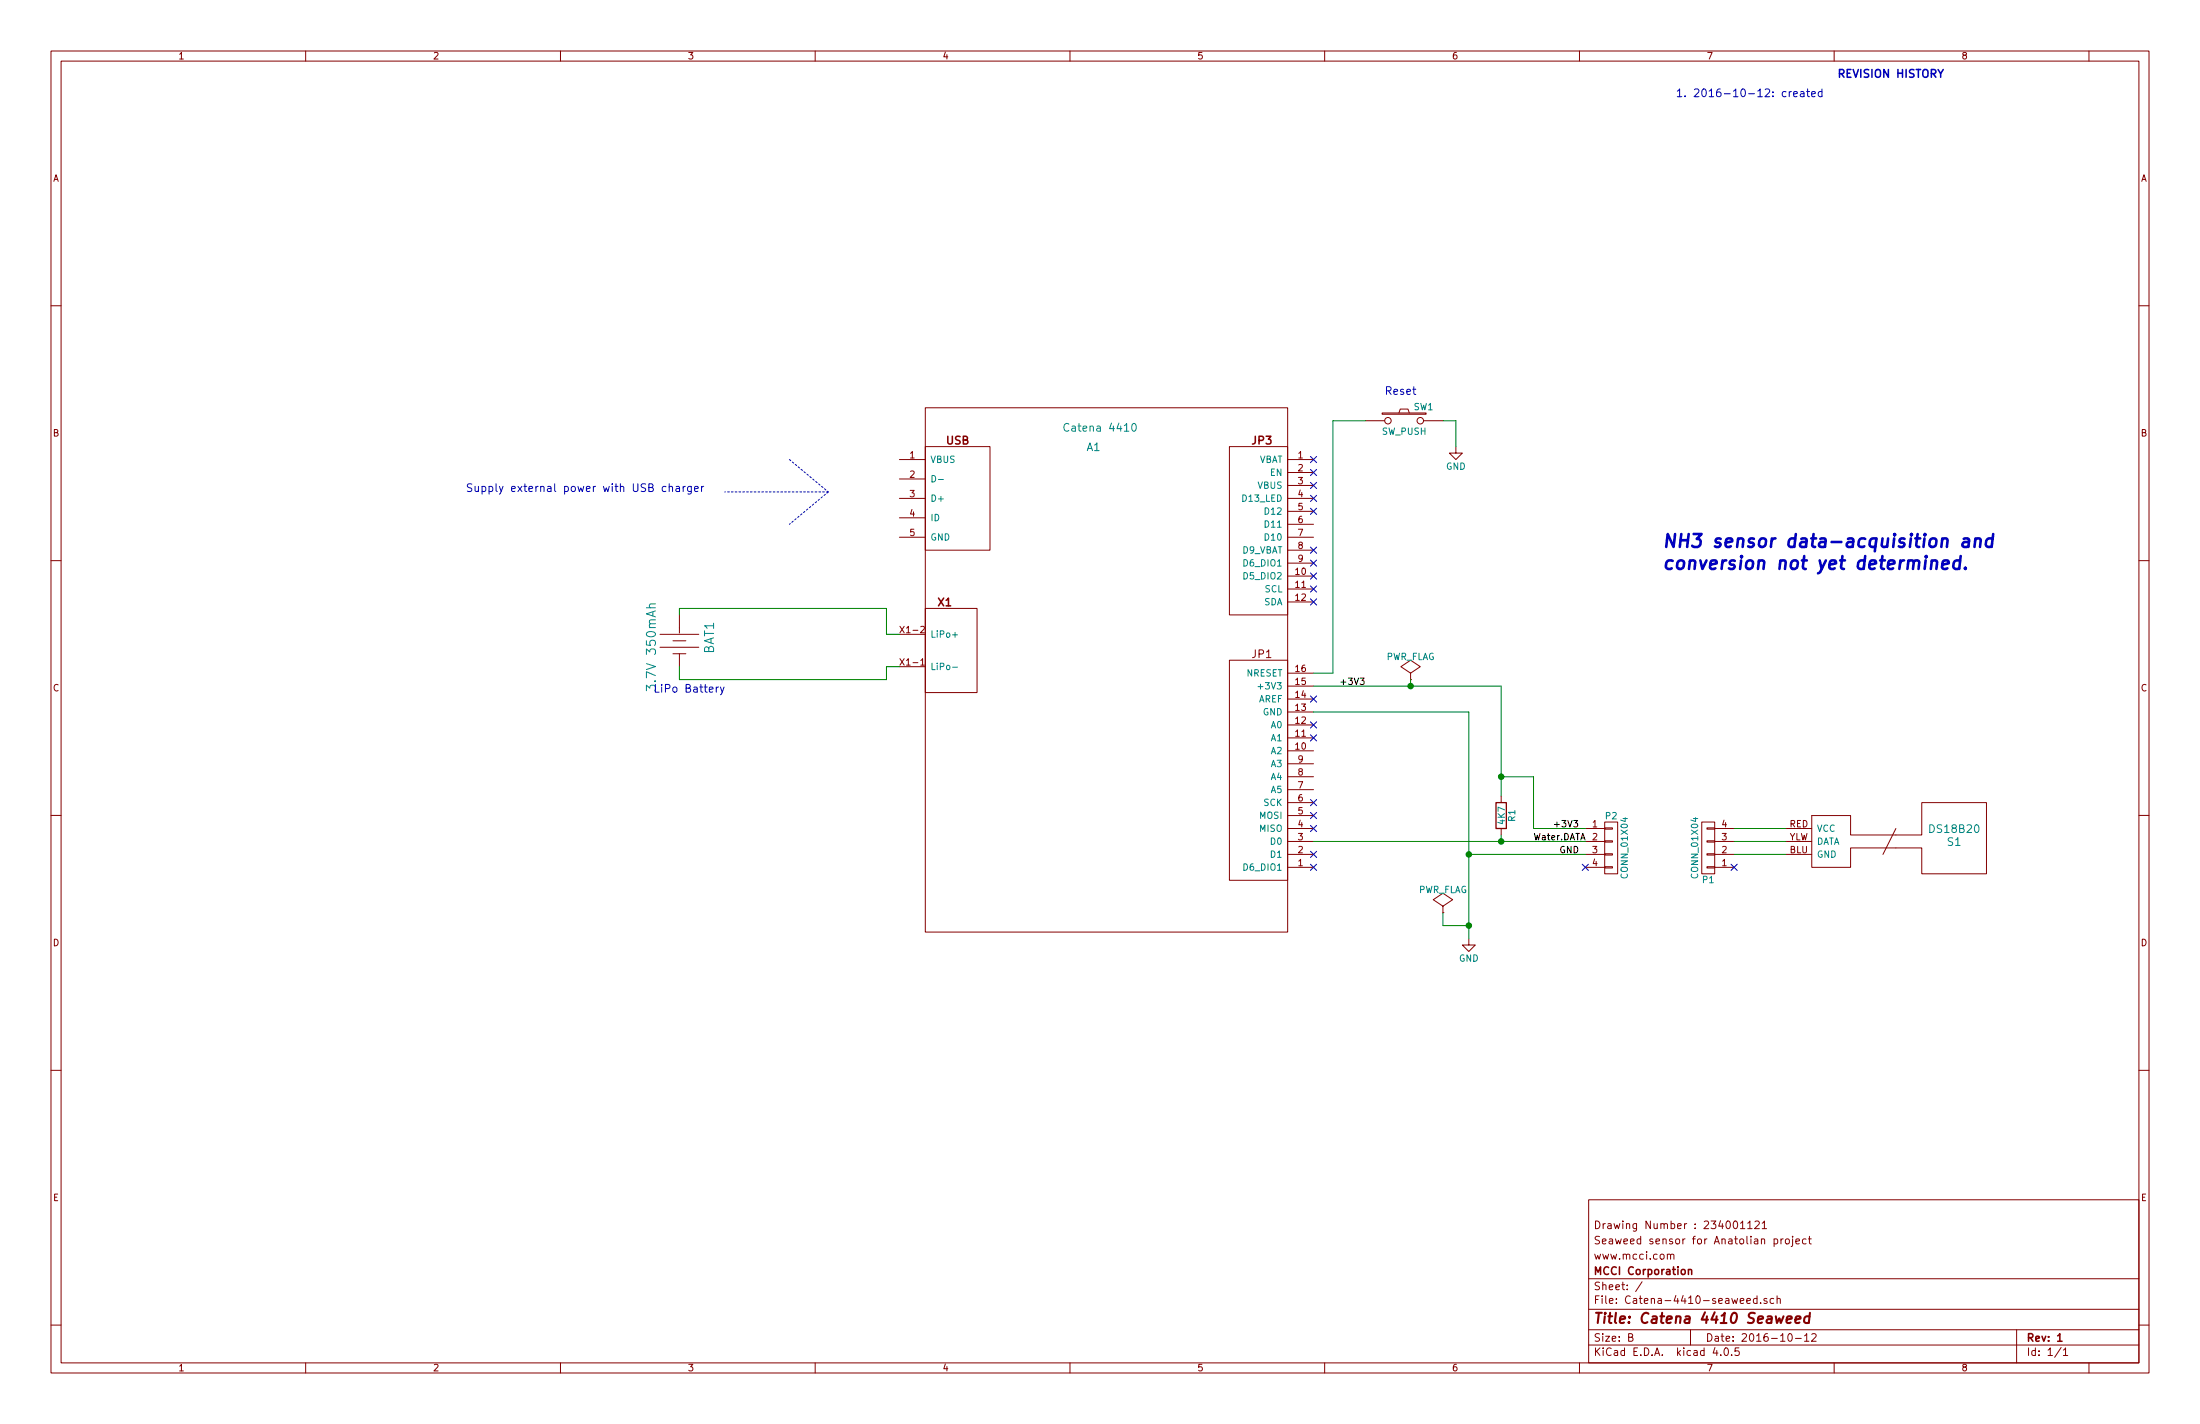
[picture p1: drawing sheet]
<svg xmlns="http://www.w3.org/2000/svg" width="432mm" height="279mm" viewBox="0 0 432 279" stroke-linecap="round" stroke-linejoin="round" font-family="sans-serif">
<g fill="none" stroke="#840000" stroke-width=".2">
<path d="M10 10h411.8v259.4h-411.8zM12 12h407.8v255.4h-407.8zM60 10v2M110 10v2M160 10v2M210 10v2M260 10v2M310 10v2M360 10v2M410 10v2M10 60h2M419.8 60h2"/>
<path d="M176.5 90.2h5.1M176.5 94h5.1M176.5 97.8h5.1M181.6 87.6h12.7v20.4h-12.7zM181.6 80h71.1v102.9h-71.1zM241.3 87.6h11.4v33.1h-11.4zM252.7 90.2h5.1M252.7 92.7h5.1M252.7 97.8h5.1M252.7 95.3h5.1M268 82.6h3.8M271.3 81h8.6v.3h-8.6z"/>
<path d="M274.6 81l.2-.7h1.6l.2 .7M279.4 82.6h3.8M285.7 87.6v1.3h1.3l-1.3 1.3-1.2-1.3h1.2M10 110h2M176.5 101.6h5.1M176.5 105.4h5.1M181.6 119.4h10.2v16.5h-10.2zM252.7 100.3h5.1M252.7 105.4h5.1M252.7 102.9h5.1M252.7 108h5.1M252.7 110.5h5.1"/>
<path d="M252.7 113h5.1M252.7 115.6h5.1M252.7 118.1h5.1M419.8 110h2M129.5 124.5h7.7M129.5 127h7.7M132.1 125.7h2.5M132.1 128.3h2.5M133.3 120.7v3.5M133.3 128.3v2.5M176.5 130.8h5.1M176.5 124.5h5.1"/>
<path d="M180.7 130.5h.7M241.3 129.5h11.4v43.2h-11.4zM252.7 139.7h5.1M252.7 137.2h5.1M252.7 134.6h5.1M252.7 132.1h5.1M276.9 133.4h.1M276.9 132.1l1.9-1.3-1.9-1.3-1.9 1.3 1.9 1.3v1.3M10 160h2M252.7 157.5h5.1M252.7 154.9h5.1M252.7 152.4h5.1"/>
<path d="M252.7 149.9h5.1M252.7 147.3h5.1M252.7 144.8h5.1M252.7 142.2h5.1M294.6 156.2v1.3M419.8 160h2M252.7 160h5.1M252.7 170.2h5.1M252.7 167.6h5.1M252.7 165.1h5.1M252.7 162.6h5.1M283.2 179.1h.1"/>
<path d="M283.2 177.8l1.9-1.3-1.9-1.2-1.9 1.2 1.9 1.3v1.3M294.6 162.6v1.2M311.1 170.2h3.9M311.1 167.6h3.9M311.1 165.1h3.9M311.1 162.6h3.9M315 170.1h1.5v.2h-1.5zM315 167.5h1.5v.3h-1.5zM315 165h1.5v.2h-1.5zM315 162.4h1.5v.3h-1.5zM315 161.3h2.5v10.2h-2.5zM334 161.3h2.5v10.2h-2.5z"/>
<path d="M335 162.4h1.5v.3h-1.5zM335 165h1.5v.2h-1.5zM335 167.5h1.5v.3h-1.5zM335 170.1h1.5v.2h-1.5zM336.5 170.2h3.9M336.5 167.6h3.9M336.5 165.1h3.9M336.5 162.6h3.9M350.5 167.6h5.1M350.5 165.1h5.1M350.5 162.6h5.1M355.6 160h7.6v3.8h14v-6.3h12.7v14h-12.7v-5.1h-14v3.8h-7.6z"/>
<path d="M372.1 162.6l-2.5 5M288.3 184.2v1.2h1.3l-1.3 1.3-1.3-1.3h1.3M10 210h2M419.8 210h2M311.8 235.4h108v32h-108zM340.3 239.7l.2-.1a.8 .8 0 0 1 .6 .7 .8 .8 0 0 1-.6 .8l-.2-.2-.1-.4zM344.4 239.7l.6-.1 .3 .4-.9 1.1h.9M10 260h2M311.8 256.9h108M311.8 250.9h108M322.3 251.5l-1.3 1.9M327.3 246.2l.2-.1 .3 .1 .1 .9"/>
<path d="M327.9 246.3a.36 .36 0 0 1 .3-.2 .36 .36 0 0 1 .3 .2v.8M341.6 240l.4-.4v1.5M341.6 241.1h.9M342.8 255.3l.8-.2-.1-.3h-.4l-.3 .2 .1 .7h.6M343 240l.5-.4v1.5M343 241.1h.9M344.9 254.8h-.5l-.3 .2 .1 .6 .2 .2 .5-.1M344.9 254.3v1.5M345.6 255.6v.2M345.9 240l.4-.4v1.5M345.9 241.1h.8M346.8 254.8a.37 .37 0 0 0-.6 .2l.1 .2 .5 .1 .1 .2-.3 .3-.4-.1"/>
<path d="M348.1 254.8h-.4l-.3 .2 .1 .6 .2 .2 .4-.1M348.2 243.2l.4-.1 .3 .3-.1 .6h-.6M348.2 243.1v1.5M348.8 254.9l.2-.1h.4v1M348.8 254.3v1.5M349.6 243.1v1M350 243.1l-.4 .3M350.5 243.2l.2-.1 .4 .1 .1 .6-.1 .2-.4 .1-.2-.2zM351.8 243.1v1.2l-.2 .3M351.8 242.6v.1M352.5 243.6l.7-.2-.1-.2-.4-.1-.2 .2 .1 .7h.5M354.5 243.2l-.4-.1-.3 .3v.5l.3 .2 .4-.1"/>
<path d="M354.9 243.1h.6M355.1 242.6v1.3l.4 .2M419.8 260h2M60 267.4v2M110 267.4v2M160 267.4v2M210 267.4v2M260 267.4v2M310 267.4v2M311.8 263.9h108M311.8 260.9h108M319.7 262.4l.7-.1v-.5l-.2-.1h-.5v1.5h.5l.2-.2 .1-.3-.3-.3"/>
<path d="M331.8 260.9v3M336.6 264.4l-.4 1.1h1M337.7 265.8v.2M338.5 264.6l.2-.1a.8 .8 0 0 1 .6 .7 .8 .8 0 0 1-.6 .8l-.2-.2-.1-.4zM339.9 265.8v.2M341.3 264.5h-.7l-.1 .7 .2-.2 .5 .1 .2 .2-.1 .5-.2 .2-.6-.2M351.1 261.8l.2-.1a.8 .8 0 0 1 .5 .7 .8 .8 0 0 1-.5 .8l-.2-.2-.2-.4zM352.4 262.6h1.1M354.2 262.1l.4-.4v1.5M354.2 263.2h.8M355.6 261.8l.6-.1 .3 .4-1 1.1h1M360 267.4v2"/>
<path d="M395.8 260.9v6.5M404.5 264.4l-1.2 1.9M405 264.9l.4-.4v1.5M405 266h.8M410 267.4v2"/>
<circle cx="272.4" cy="82.5" r=".63"/>
<circle cx="278.8" cy="82.5" r=".63"/>
</g>
<path d="M331.4 249.2l.2-.1h.4v1M331.4 249.1v1M403.9 263.2h.8" fill="none" stroke="#840000" stroke-width=".3"/>
<path d="M350.7 258.9l1-.2-.1-.4h-.7l-.3 1 .3 .3 .6-.1M352.4 258.9l1-.2-.1-.4h-.7l-.3 1 .3 .3 .6-.1M355.2 258.3a.7 .7 0 0 0-1 .3v.8l.2 .2 .6-.1M355.2 257.6l-.2 2" fill="none" stroke="#840000" stroke-width=".41"/>
<path d="M182.9 93.3a.64 .64 0 0 1 .8 .6 .64 .64 0 0 1-.8 .7zM184.2 94.1h1M209.8 83.2a.72 .72 0 0 0-1 .5 .72 .72 0 0 0 .7 .9l.3-.1M222.4 83.2l.1-.1a.81 .81 0 0 1 .5 .7 .81 .81 0 0 1-.5 .8 .98 .98 0 0 1-.1-1.4zM128.7 118.5l-1.2 .1v.4l.1 .3M126.9 135.5v-1.1l.6 .6 .2-.5h.8l.2 .3v.5l-.2 .2M187 130.9h.9M187 124.6h.9M246.9 134.7h1" fill="none" stroke="#008484" stroke-width=".2"/>
<g fill="none" stroke="#000084" stroke-width=".2">
<path d="M257.2 97.2l1.2 1.2M257.2 99.7l1.2 1.2M257.2 92.1l1.2 1.2M257.2 89.6l1.2 1.2M257.2 94.6l1.2 1.3M258.4 97.2l-1.2 1.2M258.4 99.7l-1.2 1.2M258.4 92.1l-1.2 1.2M258.4 89.6l-1.2 1.2M258.4 94.6l-1.2 1.3M257.2 107.3l1.2 1.3M257.2 109.9l1.2 1.2"/>
<path d="M257.2 112.4l1.2 1.2M257.2 115l1.2 1.2M257.2 117.5l1.2 1.2M258.4 107.3l-1.2 1.3M258.4 109.9l-1.2 1.2M258.4 112.4l-1.2 1.2M258.4 115l-1.2 1.2M258.4 117.5l-1.2 1.2M257.2 136.6l1.2 1.2M258.4 136.6l-1.2 1.2M257.2 156.9l1.2 1.2M257.2 159.4l1.2 1.2"/>
<path d="M257.2 141.6l1.2 1.2M257.2 144.2l1.2 1.2M258.4 156.9l-1.2 1.2M258.4 159.4l-1.2 1.2M258.4 141.6l-1.2 1.2M258.4 144.2l-1.2 1.2M257.2 169.6l1.2 1.2M257.2 162l1.2 1.2M257.2 167l1.2 1.2M258.4 169.6l-1.2 1.2M258.4 162l-1.2 1.2M258.4 167l-1.2 1.2"/>
<path d="M310.5 169.6l1.3 1.2M311.8 169.6l-1.3 1.2M339.8 169.6l1.2 1.2M341 169.6l-1.2 1.2"/>
</g>
<g fill="none" stroke="#008400" stroke-width=".2">
<path d="M268 82.6h-6.4v49.5h-3.8M283.2 82.6h2.5v5M133.3 130.8v2.6h40.7v-2.6h2.5M133.3 120.7v-1.3h40.7v5.1h2.5M257.8 139.7h30.5v44.5M257.8 134.6h36.8v21.6M276.9 133.4v1.2M294.6 152.4h6.4v10.2h10.1M257.8 165.1h53.3M283.2 179.1v2.5h5.1M288.3 167.6h22.8M294.6 163.8v1.3"/>
<path d="M340.4 162.6h10.1M340.4 165.1h10.1M340.4 167.6h10.1"/>
</g>
<g fill="none" stroke="#0000c2" stroke-width=".2">
<path d="M351.2 18v1M351.6 18h-.3l-.1 .3M352 18.5l.8-.2-.1-.3h-.4l-.3 .2 .1 .7h.6M353.4 18h.6l.1 1M354.1 18.3l-.5 .1a.3 .3 0 0 0-.3 .3 .3 .3 0 0 0 .3 .3l.5-.1M354.6 18h.6M354.8 17.4v1.4l.4 .2M355.6 18.5l.7-.2-.1-.3h-.4l-.2 .2 .1 .7h.5M357.6 18h-.4l-.3 .3v.4l.1 .2h.6M357.6 17.4v1.6M130.7 95.5l-.4-.1-.3 .3v.5l.1 .2h.6M131.3 95.6l.1-.1a.36 .36 0 0 1 .6 .2v.7"/>
<path d="M131.3 94.9v1.5M132.7 95.5h.6l.1 .9M133.4 95.8l-.5 .1a.3 .3 0 0 0-.3 .3 .3 .3 0 0 0 .3 .2h.5M134.1 95.4v1M134.5 95.4l-.3 .1-.1 .2M135.7 95.4v1.3l-.3 .3-.4-.1M135.7 95.5l-.4-.1-.3 .3v.5l.1 .2h.6M136.3 95.9l.8-.1-.1-.3-.4-.1-.3 .3 .1 .7h.6M137.7 95.4v1M138.1 95.4l-.3 .1-.1 .2M140.6 134.8v1M141 134.8l-.3 .1-.1 .2"/>
<path d="M141.4 134.8l.4 1M142.1 134.8l-.5 1.4-.2 .1"/>
</g>
<path d="M154.9 90.2l7.7 6.3M162.6 96.5l-7.7 6.4M162.6 96.5h-20.4" fill="none" stroke="#0000c2" stroke-width=".2" stroke-dasharray=".3 .4"/>
<path d="M379.1 110.2a.63 .63 0 0 1 1.1 .1l-.1 1.3M381.2 110.8l1.3-.3-.1-.4-.2-.1-.8 .1-.2 1.2 .3 .3 .7-.1M384.7 110.1a.85 .85 0 0 0-1.2 .3l-.1 .8 .1 .2 .3 .2 .7-.1M384.8 109.1l-.3 2.5M385.4 105.7l.3-.1 .7 .1 .1 .3-.2 1.3M385.7 111.4l.2 .1-.2 .1-.1-.1 .1-.1v.2M386.5 106.2l-.9 .1a.51 .51 0 0 0-.4 .5 .51 .51 0 0 0 .3 .5l.8-.1M387.7 105.9a.63 .63 0 0 1 1.1 .1l-.2 1.3M387.7 105.6l-.2 1.7M391.1 105.7a.85 .85 0 0 0-1.3 .4l-.1 .7 .1 .3 .4 .2 .7-.1M391.2 104.8l-.3 2.5" fill="none" stroke="#0000c2" stroke-width=".51"/>
<path d="M293.6 157.5h2.1v5.1h-2.1z" fill="none" stroke="#840000" stroke-width=".25"/>
<g fill="#008400" stroke="#008400" stroke-width=".25">
<circle cx="288.3" cy="167.6" r=".51"/>
<circle cx="294.6" cy="165.1" r=".51"/>
<circle cx="294.6" cy="152.4" r=".51"/>
<circle cx="288.3" cy="181.6" r=".51"/>
<circle cx="276.9" cy="134.6" r=".51"/>
</g>
<path d="M267 133h.7l-.4 .5 .4 .1v.6l-.2 .1-.5-.1M308.9 161h.8l-.5 .5 .4 .1v.5l-.2 .2-.5-.2" fill="none" stroke="#000" stroke-width=".2"/>
<g font-size="3.5" fill="#0000c2">
<text x="326.4" y="107.4">NH3 sensor data-acquisition and</text>
<text x="326.4" y="111.8">conversion not yet determined.</text>
</g>
<text font-size="2.8" fill="#840000" x="312.8" y="259.7">Title: Catena 4410 Seaweed</text>
<g font-size="2.5" fill="#008484">
<text x="140.1" y="128.3" transform="rotate(-90 140.1 128.3)">BAT1</text>
<text x="128.7" y="134.6" transform="rotate(-90 128.7 134.6)">3.7V 350mAh</text>
</g>
<g font-size="2.1" fill="#0000c2">
<text x="360.7" y="15.2">REVISION HISTORY</text>
<text x="328.9" y="19.1">1. 2016-10-12: created</text>
<text x="271.8" y="77.5">Reset</text>
<text x="91.4" y="96.5">Supply external power with USB charger</text>
<text x="128.3" y="135.9">LiPo Battery</text>
</g>
<g font-size="2.1" fill="#840000">
<text x="185.7" y="87.2">USB</text>
<text x="245.8" y="87.2">JP3</text>
<text x="184.1" y="118.9">X1</text>
<text x="245.8" y="129.1">JP1</text>
<text x="312.8" y="244.1">Seaweed sensor for Anatolian project</text>
<text x="312.8" y="241.1">Drawing Number : 234001121</text>
<text x="312.8" y="250.1">MCCI Corporation</text>
<text x="312.8" y="247.1">www.mcci.com</text>
<text x="312.8" y="255.8">File: Catena-4410-seaweed.sch</text>
<text x="312.8" y="253.1">Sheet: /</text>
<text x="312.8" y="263.2">Size: B</text>
<text x="334.8" y="263.2">Date: 2016-10-12</text>
<text x="397.8" y="263.2">Rev: 1</text>
<text x="312.8" y="266">KiCad E.D.A. kicad 4.0.5</text>
<text x="397.8" y="266">Id: 1/1</text>
</g>
<g font-size="2.1" fill="#008484">
<text x="209.7" y="84.7">Catena 4410</text>
<text x="213.3" y="88.5">A1</text>
<text x="378.9" y="163.4">DS18B20</text>
<text x="382.2" y="166">S1</text>
</g>
<g font-size="1.8" fill="#840000">
<text x="35" y="11.6">1</text>
<text x="85" y="11.6">2</text>
<text x="135" y="11.6">3</text>
<text x="185" y="11.6">4</text>
<text x="235" y="11.6">5</text>
<text x="285" y="11.6">6</text>
<text x="335" y="11.6">7</text>
<text x="385" y="11.6">8</text>
<text x="10.4" y="35.6">A</text>
<text x="420.2" y="35.6">A</text>
<text x="10.4" y="85.6">B</text>
<text x="178.6" y="89.9">1</text>
<text x="254.8" y="89.9">1</text>
<text x="420.2" y="85.6">B</text>
<text x="178.6" y="93.7">2</text>
<text x="254.8" y="92.5">2</text>
<text x="254.8" y="95">3</text>
<text x="178.6" y="97.5">3</text>
<text x="178.6" y="101.3">4</text>
<text x="254.8" y="97.5">4</text>
<text x="254.8" y="100.1">5</text>
<text x="178.6" y="105.2">5</text>
<text x="254.8" y="102.6">6</text>
<text x="254.8" y="105.2">7</text>
<text x="254.8" y="107.7">8</text>
<text x="254.3" y="112.8">10</text>
<text x="254.8" y="110.2">9</text>
<text x="254.3" y="115.3">11</text>
<text x="254.3" y="117.9">12</text>
<text x="177.2" y="124.2">X1-2</text>
<text x="177.2" y="130.6">X1-1</text>
<text x="254.3" y="131.8">16</text>
<text x="10.4" y="135.6">C</text>
<text x="254.3" y="136.9">14</text>
<text x="254.3" y="134.4">15</text>
<text x="420.2" y="135.6">C</text>
<text x="254.3" y="142">12</text>
<text x="254.3" y="139.4">13</text>
<text x="254.3" y="147.1">10</text>
<text x="254.3" y="144.5">11</text>
<text x="254.8" y="149.6">9</text>
<text x="254.8" y="154.7">7</text>
<text x="254.8" y="152.1">8</text>
<text x="254.8" y="159.8">5</text>
<text x="254.8" y="157.2">6</text>
<text x="254.8" y="167.4">2</text>
<text x="254.8" y="164.8">3</text>
<text x="254.8" y="162.3">4</text>
<text x="312.6" y="162.3">1</text>
<text x="312.6" y="164.8">2</text>
<text x="312.6" y="167.4">3</text>
<text x="338" y="167.4">2</text>
<text x="338" y="164.8">3</text>
<text x="338" y="162.3">4</text>
<text x="351.1" y="164.8">YLW</text>
<text x="351.2" y="162.3">RED</text>
<text x="351.3" y="167.4">BLU</text>
<text x="254.8" y="169.9">1</text>
<text x="312.6" y="169.9">4</text>
<text x="338" y="169.9">1</text>
<text x="10.4" y="185.6">D</text>
<text x="420.2" y="185.6">D</text>
<text x="10.4" y="235.6">E</text>
<text x="420.2" y="235.6">E</text>
<text x="35" y="269">1</text>
<text x="85" y="269">2</text>
<text x="135" y="269">3</text>
<text x="185" y="269">4</text>
<text x="235" y="269">5</text>
<text x="285" y="269">6</text>
<text x="335" y="269">7</text>
<text x="385" y="269">8</text>
</g>
<g font-size="1.8" fill="#008484">
<text x="277.5" y="80.5">SW1</text>
<text x="271.2" y="85.3">SW_PUSH</text>
<text x="182.6" y="90.8">VBUS</text>
<text x="246.8" y="95.9">VBUS</text>
<text x="246.9" y="90.8">VBAT</text>
<text x="249.3" y="93.3">EN</text>
<text x="283.8" y="92.2">GND</text>
<text x="182.6" y="98.4">D+</text>
<text x="243.9" y="98.4">D13_LED</text>
<text x="248.5" y="101">D12</text>
<text x="182.6" y="102.2">ID</text>
<text x="182.6" y="106">GND</text>
<text x="248.5" y="103.5">D11</text>
<text x="248.5" y="106">D10</text>
<text x="243.7" y="108.6">D9_VBAT</text>
<text x="244.3" y="111.1">D6_DIO1</text>
<text x="244.3" y="113.7">D5_DIO2</text>
<text x="248" y="118.7">SDA</text>
<text x="248.2" y="116.2">SCL</text>
<text x="182.6" y="125.1">LiPo+</text>
<text x="182.6" y="131.4">LiPo-</text>
<text x="271.9" y="129.5">PWR_FLAG</text>
<text x="244.6" y="132.7">NRESET</text>
<text x="246.9" y="137.8">AREF</text>
<text x="247.5" y="135.3">+3V3</text>
<text x="247.8" y="140.3">GND</text>
<text x="249.5" y="142.9">A0</text>
<text x="249.5" y="148">A2</text>
<text x="249.5" y="145.4">A1</text>
<text x="249.5" y="155.6">A5</text>
<text x="249.5" y="153">A4</text>
<text x="249.5" y="150.5">A3</text>
<text x="247.2" y="160.7">MOSI</text>
<text x="248" y="158.1">SCK</text>
<text x="295.4" y="161.6" transform="rotate(-90 295.4 161.6)">4K7</text>
<text x="297.4" y="161.1" transform="rotate(-90 297.4 161.1)">R1</text>
<text x="315.2" y="160.7">P2</text>
<text x="247.2" y="163.2">MISO</text>
<text x="249.5" y="165.7">D0</text>
<text x="356.6" y="163.2">VCC</text>
<text x="356.6" y="165.7">DATA</text>
<text x="244.3" y="170.8">D6_DIO1</text>
<text x="249.5" y="168.3">D1</text>
<text x="319.5" y="172" transform="rotate(-90 319.5 172)">CONN_01X04</text>
<text x="333.3" y="172" transform="rotate(-90 333.3 172)">CONN_01X04</text>
<text x="334.2" y="173.3">P1</text>
<text x="356.6" y="168.3">GND</text>
<text x="278.3" y="175.2">PWR_FLAG</text>
<text x="286.3" y="188.7">GND</text>
</g>
<g font-size="1.8">
<text x="262.9" y="134.4">+3V3</text>
<text x="301" y="164.8">Water.DATA</text>
<text x="304.8" y="162.3">+3V3</text>
<text x="306.1" y="167.4">GND</text>
</g>
</svg>
